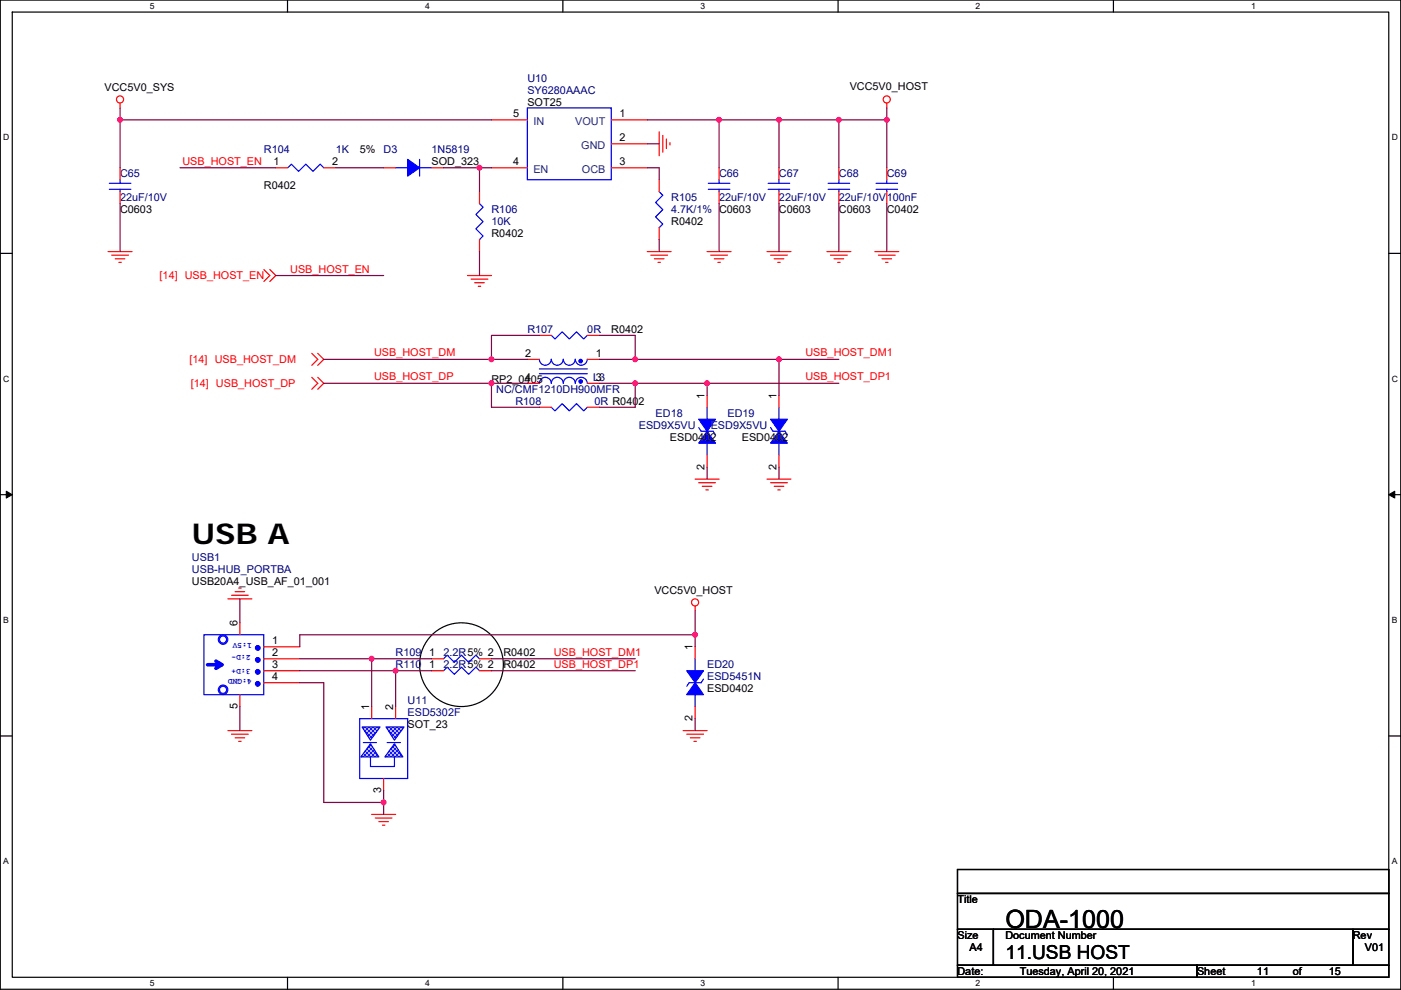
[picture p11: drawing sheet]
<svg xmlns="http://www.w3.org/2000/svg" width="297mm" height="210mm" viewBox="0 0 297 210" stroke-linecap="round" stroke-linejoin="round" font-family="sans-serif">
<path d="M.1 0h296.9v209.8h-296.9zM2.6 2.6h291.8v204.7h-291.8z" fill="none" stroke="#000" stroke-width=".25"/>
<g fill="#fff">
<path d="M31.8 .3h1v2h-1z"/>
<path d="M31.8 207.5h1v2.1h-1z"/>
</g>
<path d="M61 0v2.6M61 207.3v2.5" fill="none" stroke="#000" stroke-width=".25"/>
<g fill="#fff">
<path d="M90.1 .3h1v2h-1z"/>
<path d="M90.1 207.5h1v2.1h-1z"/>
</g>
<path d="M119.3 0v2.6M119.3 207.3v2.5" fill="none" stroke="#000" stroke-width=".25"/>
<g fill="#fff">
<path d="M148.5 .3h1v2h-1z"/>
<path d="M148.5 207.5h1v2.1h-1z"/>
</g>
<path d="M177.7 0v2.6M177.7 207.3v2.5" fill="none" stroke="#000" stroke-width=".25"/>
<g fill="#fff">
<path d="M206.9 .3h1v2h-1z"/>
<path d="M206.9 207.5h1v2.1h-1z"/>
</g>
<path d="M236.1 0v2.6M236.1 207.3v2.5" fill="none" stroke="#000" stroke-width=".25"/>
<g fill="#fff">
<path d="M265.2 .3h1v2h-1z"/>
<path d="M265.2 207.5h1v2.1h-1z"/>
<path d="M.7 28.2h1.3v2h-1.3z"/>
<path d="M295.1 28.2h1.3v2h-1.3z"/>
<path d="M.7 79.3h1.3v2.1h-1.3z"/>
<path d="M295.1 79.3h1.3v2.1h-1.3z"/>
</g>
<path d="M.1 53.7h2.5M294.4 53.7h2.6" fill="none" stroke="#000" stroke-width=".25"/>
<g fill="#fff">
<path d="M.7 130.5h1.2v2h-1.2z"/>
<path d="M295.1 130.5h1.2v2h-1.2z"/>
</g>
<path d="M.1 104.9h2.5M294.4 104.9h2.6" fill="none" stroke="#000" stroke-width=".25"/>
<path d="M1.3 104.2l1.3 .7-1.3 .7zM294.4 104.9l1.3-.7v1.4z" fill="#000" stroke="#000" stroke-width=".21"/>
<g fill="#fff">
<path d="M.7 181.7h1.2v2h-1.2z"/>
<path d="M295.1 181.7h1.2v2h-1.2z"/>
</g>
<g fill="none" stroke="#000" stroke-width=".25">
<path d="M.1 156.1h2.5M294.4 156.1h2.6M203 184.4h91.4v5.1h-91.4zM203 189.5h91.4v7.6h-91.4zM203 197.1h7.6v7.6h-7.6zM210.6 197.1h76.2v7.6h-76.2zM286.8 197.1h7.6v7.6h-7.6zM203 204.7h50.8v2.6h-50.8zM253.8 204.7h40.6v2.6h-40.6z"/>
<circle cx="97.8" cy="141" r="8.9"/>
</g>
<g fill="none" stroke="#f00" stroke-width=".25">
<path d="M25.5 21.9v1M25.5 35.6v2.5M104.2 35.6h7.6M104.2 25.4h7.6M129.6 35.6h7.6M129.6 30.5h7.6M129.6 25.4h7.6M139.8 28v5M140.5 28.7v3.6M141.3 29.5v2M142 30.2v.6M188 21.9v1"/>
<path d="M22.9 53.4h5.1M23.7 54.1h3.5M24.4 54.9h2.1M25.2 55.6h.5M25.5 40.7v2.5M55.9 57.2l1.3 1.2-1.3 1.3M57.2 57.2l1.3 1.2-1.3 1.3M99.1 58.4h5.1M99.9 59.2h3.5M100.6 60h2.1M137.2 53.4h5.1M138 54.1h3.5"/>
<path d="M138.7 54.9h2.1M139.5 55.6h.5M149.9 53.4h5.1M150.7 54.1h3.5M151.4 54.9h2.1M152.2 55.6h.5M162.6 53.4h5.1M163.4 54.1h3.5M164.1 54.9h2.1M164.9 55.6h.5M175.3 53.4h5.1M176.1 54.1h3.5"/>
<path d="M176.8 54.9h2.1M177.6 55.6h.5M185.5 53.4h5.1M186.2 54.1h3.6M187 54.9h2M187.8 55.6h.5M66.1 75l1.3 1.2-1.3 1.3M67.4 75l1.2 1.2-1.2 1.3M101.4 60.7h.5M66.1 80l1.3 1.3-1.3 1.3M67.4 80l1.2 1.3-1.2 1.3M114.4 86.4h2.5"/>
<path d="M124.5 86.4h2.6M147.4 101.6h5.1M148.1 102.4h3.6M148.9 103.1h2M149.7 103.9h.5M162.6 101.6h5.1M163.4 102.4h3.5M164.1 103.1h2.1M164.9 103.9h.5M48.3 127h5.1M49.1 126.3h3.5M49.8 125.5h2.1"/>
<path d="M50.6 124.7h.5M147.4 128.5v1.1M48.3 155h5.1M49.1 155.7h3.5M49.8 156.5h2.1M50.6 157.2h.5M144.8 155h5.1M145.6 155.7h3.6M146.4 156.5h2M147.1 157.2h.5M78.8 172.7h5.1M79.6 173.5h3.5"/>
<path d="M80.3 174.3h2.1M81.1 175h.5"/>
<circle cx="25.4" cy="21.1" r=".76"/>
<circle cx="188" cy="21.1" r=".76"/>
<circle cx="147.4" cy="127.8" r=".76"/>
</g>
<path d="M23.2 38.9h4.5M25.5 38.1v.8M111.8 22.9h17.8v15.2h-17.8zM23.2 40.2h4.5M25.5 40.2v.5M116.9 86.4l.8 .7 1.5-1.5 1.5 1.5 1.5-1.5 1.6 1.5 .7-.7M78.5 160.5v2.1h5.1v-2.1" fill="none" stroke="#00f" stroke-width=".25"/>
<path d="M78.5 157.8l1.8 2.7h-3.8z" fill="#fff"/>
<path d="M78.5 157.8l1.8 2.7h-3.8z" fill="#00f" stroke="#00f" stroke-width=".25"/>
<path d="M77 157.5h2.8" fill="none" stroke="#00f" stroke-width=".25"/>
<path d="M76.8 154.2h3.8l-2.1 2.8z" fill="#fff"/>
<path d="M76.8 154.2h3.8l-2.1 2.8z" fill="#00f" stroke="#00f" stroke-width=".25"/>
<path d="M82.1 157.5h2.8" fill="none" stroke="#00f" stroke-width=".25"/>
<path d="M83.6 157.8l1.8 2.7h-3.8z" fill="#fff"/>
<path d="M83.6 157.8l1.8 2.7h-3.8z" fill="#00f" stroke="#00f" stroke-width=".25"/>
<path d="M81.8 154.2h3.9l-2.1 2.8z" fill="#fff"/>
<g fill="#00f" stroke="#00f" stroke-width=".25">
<path d="M81.8 154.2h3.9l-2.1 2.8z"/>
<path d="M145.6 142.3h3.6l-1.8 2.5z" fill-rule="evenodd"/>
<path d="M147.4 144.8l1.8 2.5h-3.6z" fill-rule="evenodd"/>
<path d="M148.1 88.9h3.6l-1.8 2.6z" fill-rule="evenodd"/>
<path d="M149.9 91.5l1.8 2.5h-3.6z" fill-rule="evenodd"/>
<path d="M163.4 88.9h3.5l-1.7 2.6z" fill-rule="evenodd"/>
<path d="M165.2 91.5l1.7 2.5h-3.5z" fill-rule="evenodd"/>
<path d="M86.4 33.8l2.6 1.8-2.6 1.8z" fill-rule="evenodd"/>
<circle cx="54.7" cy="140" r=".5"/>
<circle cx="54.7" cy="145" r=".5"/>
<circle cx="54.7" cy="142.5" r=".5"/>
<circle cx="54.7" cy="137.4" r=".5"/>
<circle cx="123.1" cy="76.6" r=".38"/>
<circle cx="123.1" cy="80.9" r=".38"/>
</g>
<g fill="none" stroke="#00f" stroke-width=".25">
<path d="M61 35.6l.8-.8 1.5 1.5 1.5-1.5 1.6 1.5 1.5-1.5 .7 .8M83.9 35.6h2.5M89 33.8v3.6M89 35.6h2.5M150.2 38.9h4.5M152.5 38.1v.8M162.9 38.9h4.5M165.2 38.1v.8M175.6 38.9h4.5M177.9 38.1v.8M185.7 38.9h4.6M188 38.1v.8"/>
<path d="M101.7 43.2l.7 .8-1.5 1.5 1.5 1.5-1.5 1.5 1.5 1.6-.7 .7M139.8 40.7l.7 .7-1.5 1.5 1.5 1.6-1.5 1.5 1.5 1.5-.7 .8M150.2 40.2h4.5M152.5 40.2v.5M162.9 40.2h4.5M165.2 40.2v.5M175.6 40.2h4.5M177.9 40.2v.5M185.7 40.2h4.6M188 40.2v.5M114.4 79.3h10.1M114.4 76.2a1.27 1.27 0 0 0 1.2 1.3 1.27 1.27 0 0 0 1.3-1.3 1.27 1.27 0 0 0 1.3 1.3 1.27 1.27 0 0 0 1.2-1.3 1.27 1.27 0 0 0 1.3 1.3 1.27 1.27 0 0 0 1.3-1.3 1.26 1.26 0 0 0 1.2 1.3 1.26 1.26 0 0 0 1.3-1.3"/>
<path d="M114.4 78.3h10.1M116.9 71.1l.8 .8 1.5-1.5 1.5 1.5 1.5-1.5 1.6 1.5 .7-.8M124.5 81.3a1.27 1.27 0 0 0-1.3-1.3 1.27 1.27 0 0 0-1.2 1.3 1.27 1.27 0 0 0-1.3-1.3 1.27 1.27 0 0 0-1.3 1.3 1.27 1.27 0 0 0-1.3-1.3 1.27 1.27 0 0 0-1.2 1.3 1.26 1.26 0 0 0-1.3-1.3 1.26 1.26 0 0 0-1.2 1.3M148.1 90.7l.6 .8h2.5l.5 .7M149.9 86.4v2.5M149.9 94v2.5M163.4 90.7l.5 .8h2.5l.5 .7M165.2 86.4v2.5M165.2 94v2.5M43.2 134.6h12.7v12.7h-12.7zM94 139.7l.8-.7 1.5 1.5 1.6-1.5 1.5 1.5 1.5-1.5 .8 .7M147.4 139.7v2.6"/>
<path d="M76.3 152.4h10.1v12.7h-10.1zM94 142.3l.8-.8 1.5 1.5 1.6-1.5 1.5 1.5 1.5-1.5 .8 .8M147.4 147.3v2.6M149.2 144l-.5 .8h-2.6l-.5 .8"/>
<circle cx="47.3" cy="135.6" r=".76"/>
<circle cx="47.3" cy="135.6" r="1.01"/>
<circle cx="47.3" cy="146.3" r=".76"/>
<circle cx="47.3" cy="146.3" r="1.01"/>
</g>
<g fill="none" stroke="#f00" stroke-width=".25">
<path d="M58.5 35.6h2.5M68.6 35.6h2.6M81.3 35.6h2.6M91.5 35.6h2.5M139.8 38.1v2.6M152.5 35.6v2.5M165.2 35.6v2.5M177.9 35.6v2.5M188 35.6v2.5M101.7 40.7v2.5M101.7 50.8v2.6M139.8 48.3v2.5"/>
<path d="M152.5 40.7v2.5M165.2 40.7v2.5M177.9 40.7v2.5M188 40.7v2.5M111.8 76.2h2.6M114.4 71.1h2.5M124.5 76.2h2.6M124.5 71.1h2.6M111.8 81.3h2.6M124.5 81.3h2.6M149.9 83.8v2.6M149.9 96.5v2.6"/>
<path d="M165.2 83.8v2.6M165.2 96.5v2.6M50.9 132.1v2.5M55.9 139.7h7.7M55.9 137.2h7.7M91.5 139.7h2.5M101.7 139.7h2.5M147.4 137.2v2.5M50.9 147.3v2.6M55.9 142.3h7.7M55.9 144.8h7.7M78.8 149.9v2.5"/>
<path d="M83.9 149.9v2.5M91.5 142.3h2.5M101.7 142.3h2.5M147.4 149.9v2.5M81.3 165.1v2.6"/>
</g>
<path d="M44 141h3.1l-1.3 .8M45.8 140.2l1.3 .8" fill="none" stroke="#00f" stroke-width=".76"/>
<g fill="none" stroke="#800040" stroke-width=".25">
<path d="M25.5 22.9v2.5M25.5 25.4v10.2M25.5 25.4h78.7M38.2 35.6h20.3M71.2 35.6h10.1M94 35.6h7.7M101.7 35.6v5.1M101.7 35.6h2.5M137.2 25.4h15.3M137.2 30.5h2.6M137.2 35.6h2.6v2.5M152.5 25.4v10.2"/>
<path d="M152.5 25.4h12.7M165.2 25.4v10.2M165.2 25.4h12.7M177.9 25.4v10.2M177.9 25.4h10.1M188 22.9v2.5M188 25.4v10.2M25.5 43.2v10.2M58.5 58.4h22.8M101.7 53.4v5M139.8 50.8v2.6M152.5 43.2v10.2"/>
<path d="M165.2 43.2v10.2M177.9 43.2v10.2M188 43.2v10.2M68.6 76.2h35.6M104.2 76.2h7.6M114.4 71.1h-10.2v5.1M127.1 76.2h7.6M127.1 71.1h7.6v5.1M134.7 76.2h30.5M165.2 76.2h12.7M165.2 76.2v7.6M68.6 81.3h35.6"/>
<path d="M104.2 81.3v5.1h10.2M104.2 81.3h7.6M127.1 81.3h7.6M134.7 81.3v5.1h-7.6M134.7 81.3h15.2M149.9 81.3v2.5M149.9 99.1v2.5M149.9 81.3h28M165.2 99.1v2.5M50.9 127v5.1M63.6 139.7h15.2M78.8 139.7h12.7"/>
<path d="M78.8 139.7v10.2M104.2 139.7h30.5M147.4 134.6v2.6M147.4 129.6v5M147.4 134.6h-83.8v2.6M50.9 149.9v5.1M63.6 142.3h20.3M63.6 144.8h5v25.4h12.7M83.9 142.3v7.6M83.9 142.3h7.6M104.2 142.3h30.5M147.4 152.4v2.6"/>
<path d="M81.3 167.7v2.5M81.3 170.2v2.5"/>
</g>
<g fill="#f0f" stroke="#f0f" stroke-width=".25">
<circle cx="25.4" cy="25.4" r=".5"/>
<circle cx="152.4" cy="25.4" r=".5"/>
<circle cx="165.1" cy="25.4" r=".5"/>
<circle cx="177.8" cy="25.4" r=".5"/>
<circle cx="188" cy="25.4" r=".5"/>
<circle cx="101.6" cy="35.6" r=".5"/>
<circle cx="104.2" cy="76.2" r=".5"/>
<circle cx="165.1" cy="76.2" r=".5"/>
<circle cx="134.7" cy="76.2" r=".5"/>
<circle cx="104.2" cy="81.3" r=".5"/>
<circle cx="134.7" cy="81.3" r=".5"/>
<circle cx="149.9" cy="81.3" r=".5"/>
<circle cx="147.4" cy="134.6" r=".5"/>
<circle cx="78.8" cy="139.7" r=".5"/>
<circle cx="83.9" cy="142.2" r=".5"/>
<circle cx="81.3" cy="170.2" r=".5"/>
</g>
<text font-size="6.1" x="40.7" y="115.4">USB A</text>
<text font-size="5.3" x="213.2" y="196.8">ODA-1000</text>
<text font-size="4.1" x="213.2" y="203.3">11.USB HOST</text>
<g font-size="2.3" fill="#000080">
<text x="111.8" y="17.3">U10</text>
<text x="111.8" y="19.9">SY6280AAAC</text>
<text x="55.9" y="32.6">R104</text>
<text x="71.2" y="32.6">1K</text>
<text x="81.3" y="32.6">D3</text>
<text x="91.5" y="32.6">1N5819</text>
<text x="25.5" y="37.6">C65</text>
<text x="152.5" y="37.6">C66</text>
<text x="165.2" y="37.6">C67</text>
<text x="177.9" y="37.6">C68</text>
<text x="188" y="37.6">C69</text>
<text x="25.5" y="42.7">22uF/10V</text>
<text x="104.2" y="45.3">R106</text>
<text x="104.2" y="47.8">10K</text>
<text x="142.3" y="42.7">R105</text>
<text x="142.3" y="45.3">4.7K/1% C0603</text>
<text x="152.5" y="42.7">22uF/10V</text>
<text x="165.2" y="42.7">22uF/10V</text>
<text x="177.9" y="42.7">22uF/10V100nF</text>
<text x="111.8" y="70.7">R107</text>
<text x="124.5" y="70.7">0R</text>
<text x="105.2" y="83.4">NC/CMF1210DH900MFR</text>
<text x="125.8" y="80.8">L3</text>
<text x="109.3" y="85.9">R108</text>
<text x="126" y="85.9">0R R0402</text>
<text x="139" y="88.4">ED18</text>
<text x="154.2" y="88.4">ED19</text>
<text x="135.4" y="91">ESD9X5VU</text>
<text x="150.7" y="91">ESD9X5VU</text>
<text x="40.7" y="118.9">USB1</text>
<text x="40.7" y="121.5">USB-HUB_PORTBA</text>
<text x="83.9" y="141.8">R110</text>
<text x="83.9" y="139.2">R109</text>
<text x="94" y="141.8">2.2R5% 2</text>
<text x="94" y="139.2">2.2R5% 2</text>
<text x="149.9" y="141.8">ED20</text>
<text x="86.4" y="149.4">U11</text>
<text x="149.9" y="144.3">ESD5451N</text>
<text x="86.4" y="151.9">ESD5302F</text>
</g>
<g font-size="2.3">
<text x="22.2" y="19.3">VCC5V0_SYS</text>
<text x="111.8" y="22.4">SOT25</text>
<text x="180.1" y="19.1">VCC5V0_HOST</text>
<text x="108.8" y="24.9">5</text>
<text x="131.4" y="30">2</text>
<text x="131.4" y="24.9">1</text>
<text x="58" y="35.1">1</text>
<text x="70.4" y="35.1">2</text>
<text x="76.3" y="32.6">5%</text>
<text x="91.5" y="35.1">SOD_323</text>
<text x="108.8" y="35.1">4</text>
<text x="131.4" y="35.1">3</text>
<text x="55.9" y="40.2">R0402</text>
<text x="25.5" y="45.3">C0603</text>
<text x="142.3" y="47.8">R0402</text>
<text x="165.2" y="45.3">C0603</text>
<text x="177.9" y="45.3">C0603</text>
<text x="188" y="45.3">C0402</text>
<text x="104.2" y="50.3">R0402</text>
<text x="129.6" y="70.7">R0402</text>
<text x="111.3" y="75.7">2</text>
<text x="126.3" y="75.7">1</text>
<text x="104.2" y="81.3">RP2_0405</text>
<text x="111.3" y="80.8">4</text>
<text x="126.3" y="80.8">3</text>
<text x="149.4" y="84.6" transform="rotate(-90 149.4 84.6)">1</text>
<text x="164.6" y="84.6" transform="rotate(-90 164.6 84.6)">1</text>
<text x="142" y="93.5">ESD0402</text>
<text x="157.3" y="93.5">ESD0402</text>
<text x="149.4" y="99.6" transform="rotate(-90 149.4 99.6)">2</text>
<text x="164.6" y="99.6" transform="rotate(-90 164.6 99.6)">2</text>
<text x="40.7" y="124">USB20A4_USB_AF_01_001</text>
<text x="138.7" y="126">VCC5V0_HOST</text>
<text x="50.3" y="132.9" transform="rotate(-90 50.3 132.9)">6</text>
<text x="57.7" y="136.7">1</text>
<text x="146.9" y="137.9" transform="rotate(-90 146.9 137.9)">1</text>
<text x="57.7" y="139.2">2</text>
<text x="57.7" y="141.7">3</text>
<text x="91" y="141.7">1</text>
<text x="91" y="139.2">1</text>
<text x="106.7" y="141.8">R0402</text>
<text x="106.7" y="139.2">R0402</text>
<text x="57.7" y="144.3">4</text>
<text x="149.9" y="146.9">ESD0402</text>
<text x="50.3" y="150.4" transform="rotate(-90 50.3 150.4)">5</text>
<text x="78.3" y="150.6" transform="rotate(-90 78.3 150.6)">1</text>
<text x="83.4" y="150.6" transform="rotate(-90 83.4 150.6)">2</text>
<text x="86.4" y="154.5">SOT_23</text>
<text x="146.9" y="153" transform="rotate(-90 146.9 153)">2</text>
<text x="80.8" y="168.2" transform="rotate(-90 80.8 168.2)">3</text>
<text x="203" y="191.6">Title</text>
<text x="203" y="199.2">Size</text>
<text x="205.5" y="201.7">A4</text>
<text x="213.2" y="199.2">Document Number</text>
<text x="286.8" y="199.2">Rev</text>
<text x="289.4" y="201.7">V01</text>
<text x="203" y="206.8">Date:</text>
<text x="216.2" y="206.8">Tuesday, April 20, 2021</text>
<text x="253.8" y="206.8">Sheet</text>
<text x="266.5" y="206.8">11</text>
<text x="274.1" y="206.8">of</text>
<text x="281.7" y="206.8">15</text>
</g>
<g font-size="2.3" fill="#004080">
<text x="113.1" y="26.5">IN</text>
<text x="122" y="26.5">VOUT</text>
<text x="123.3" y="31.5">GND</text>
<text x="113.1" y="36.6">EN</text>
<text x="123.4" y="36.6">OCB</text>
</g>
<g font-size="2.3" fill="#f00">
<text x="38.7" y="35">USB_HOST_EN</text>
<text x="33.8" y="59.2">[14] USB_HOST_EN</text>
<text x="61.5" y="57.8">USB_HOST_EN</text>
<text x="40.2" y="77">[14] USB_HOST_DM</text>
<text x="79.3" y="75.6">USB_HOST_DM</text>
<text x="170.7" y="75.6">USB_HOST_DM1</text>
<text x="40.4" y="82.1">[14] USB_HOST_DP</text>
<text x="79.3" y="80.7">USB_HOST_DP</text>
<text x="170.7" y="80.7">USB_HOST_DP1</text>
<text x="117.4" y="139.1">USB_HOST_DM1</text>
<text x="117.4" y="141.6">USB_HOST_DP1</text>
</g>
<g font-size="1.8">
<text x="31.8" y="1.9">5</text>
<text x="90.1" y="1.9">4</text>
<text x="148.5" y="1.9">3</text>
<text x="206.9" y="1.9">2</text>
<text x="265.2" y="1.9">1</text>
<text x=".7" y="29.8">D</text>
<text x="295.1" y="29.8">D</text>
<text x=".7" y="81">C</text>
<text x="295.1" y="81">C</text>
<text x=".7" y="132.1">B</text>
<text x="295.1" y="132.1">B</text>
<text x=".7" y="183.3">A</text>
<text x="295.1" y="183.3">A</text>
<text x="31.8" y="209.2">5</text>
<text x="90.1" y="209.2">4</text>
<text x="148.5" y="209.2">3</text>
<text x="206.9" y="209.2">2</text>
<text x="265.2" y="209.2">1</text>
</g>
<g font-size="1.8" fill="#00f">
<text x="53.4" y="136.5" transform="rotate(180 53.4 136.5)">1:5V</text>
<text x="53.1" y="139" transform="rotate(180 53.1 139)">2:D-</text>
<text x="53.1" y="141.8" transform="rotate(180 53.1 141.8)">3:D+</text>
<text x="53.4" y="144.1" transform="rotate(180 53.4 144.1)">4:GND</text>
</g>
</svg>
